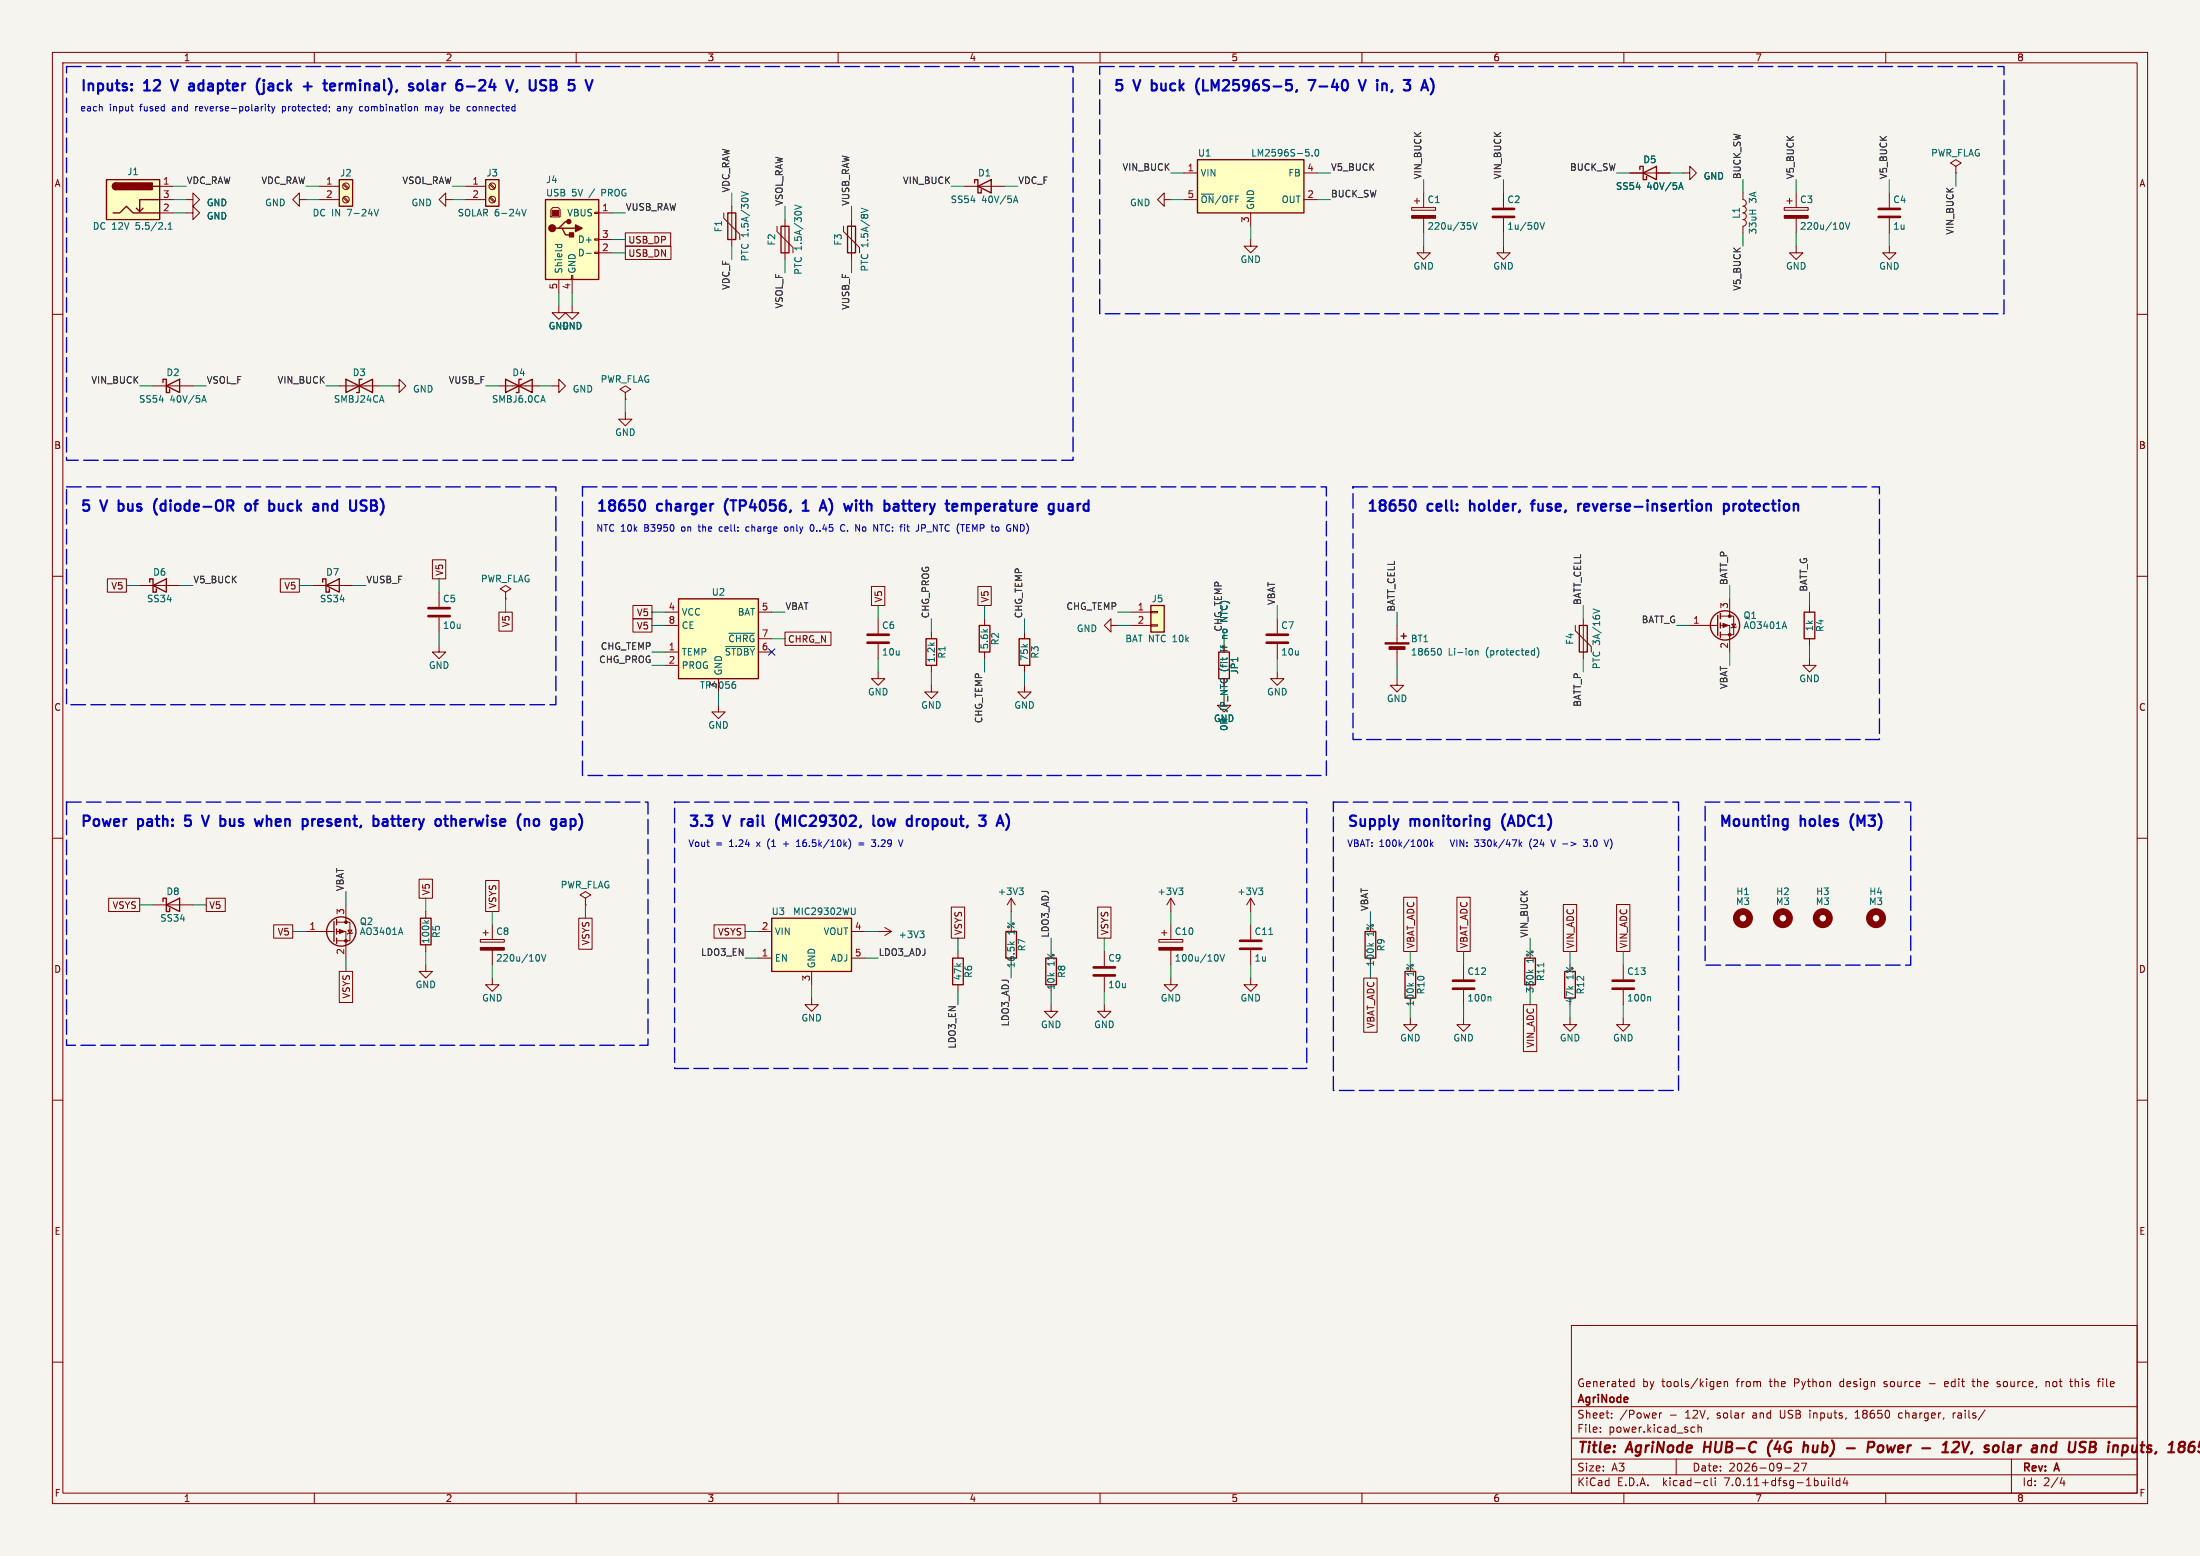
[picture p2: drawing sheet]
<svg xmlns="http://www.w3.org/2000/svg" width="420mm" height="297mm" viewBox="0 0 420 297" stroke-linecap="round" stroke-linejoin="round" font-family="sans-serif">
<path d="M0 0h420v297h-420z" fill="#f5f4ef" stroke="#f5f4ef" stroke-width=".19"/>
<g fill="none" stroke="#840000" stroke-width=".19">
<path d="M10 10h400v277h-400zM12 12h396v273h-396zM60 10v2M110 10v2M160 10v2M210 10v2M260 10v2M310 10v2M360 10v2M30.5 38.1h2.5M30.5 35.6h2.5M35.6 38.1h1.2v-1.3l1.3 1.3-1.3 1.3v-1.3"/>
<path d="M57.1 38.1v-1.3l-1.2 1.3 1.2 1.3v-1.3h1.3M61 38.1h3.8M61 35.6h3.8M65.5 37.8l.9 .8M65.5 35.2l.9 .9M65.7 37.6l.8 .8M65.7 35.1l.8 .8M85.1 38.1v-1.3l-1.3 1.3 1.3 1.3v-1.3h1.3M88.9 38.1h3.8M88.9 35.6h3.8M93.4 37.8l.9 .8M93.4 35.2l.9 .9"/>
<path d="M93.6 37.6l.9 .8M93.6 35.1l.9 .8M105.5 39.6h1.1l.3 .4v1.4h-1.7v-1.4zM139.7 39.4v7.6M184.1 35.6h7.7M222.2 38.1v-1.3l-1.2 1.3 1.2 1.3v-1.3h1.3M226.1 33h2.5M226.1 38.1h2.5M248.9 33h2.6M248.9 38.1h2.6M269.5 39.6h4.6v.5h-4.6zM270 38.4h1"/>
<path d="M270.5 37.8v1.1M271.8 36.8v2.8M287 36.8v2.8M311.1 33h7.7M321.3 33h1.3v-1.2l1.2 1.2-1.2 1.3v-1.3M332.7 36.8v1.3a.64 .64 0 0 1 .7 .6 .64 .64 0 0 1-.7 .7 .64 .64 0 0 1 .7 .6 .64 .64 0 0 1-.7 .6 .64 .64 0 0 1 .7 .7 .64 .64 0 0 1-.7 .6 .64 .64 0 0 1 .7 .6 .64 .64 0 0 1-.7 .7v1.3M340.6 39.6h4.6v.5h-4.6zM341.1 38.4h1M341.6 37.8v1.1M342.9 36.8v2.8M360.7 36.8v2.8M373.4 31.8l1-.7-1-.6-1 .6 1 .7v1.2"/>
<path d="M373.4 33h.1M10 60h2M30.5 40.6h2.5M35.6 40.6h1.2v-1.2l1.3 1.2-1.3 1.3v-1.3M106.7 58.4v1.3h1.2l-1.2 1.3-1.3-1.3h1.3M106.7 53.3v2.6M109.1 52.6h.2v.7h-.2zM109.2 58.4v1.3h1.3l-1.3 1.3-1.3-1.3h1.3M109.2 53.3v2.6M113.5 48.1h.8v.3h-.8zM113.5 45.6h.8v.2h-.8zM113.5 40.5h.8v.3h-.8z"/>
<path d="M114.3 40.6h2.5M114.3 48.3h2.5M114.3 45.7h2.5M119.4 47h8.7v2.5h-8.7zM119.4 44.4h8.6v2.6h-8.6zM138.2 40.6v1.1l3 3v1M148.3 43.2v1l3.1 3v1.1M149.9 41.9v7.6M161 43.2v1l3.1 3v1.1M162.6 41.9v7.6M238.8 45.7v1.3h1.2l-1.2 1.3-1.3-1.3h1.3M238.8 40.6v2.6"/>
<path d="M271.8 47v1.3h1.2l-1.2 1.2-1.3-1.2h1.3M271.8 41.7v2.8M287 47v1.3h1.3l-1.3 1.2-1.3-1.2h1.3M287 41.7v2.8M342.9 47v1.3h1.3l-1.3 1.2-1.3-1.2h1.3M342.9 41.7v2.8M360.7 47v1.3h1.2l-1.2 1.2-1.3-1.2h1.3M360.7 41.7v2.8M408 60h2M29.2 73.7h7.6M64.8 73.7h7.6M74.9 73.7h1.3v-1.3l1.3 1.3-1.3 1.2v-1.2"/>
<path d="M95.2 73.7h7.7M105.4 73.7h1.3v-1.3l1.2 1.3-1.2 1.2v-1.2M119.4 74.9l1-.6-1-.6-1 .6 1 .6v1.3M119.4 76.2h.1M119.4 78.7v1.3h1.2l-1.2 1.3-1.3-1.3h1.3M10 110h2M20.5 110.5h3.6v2.5h-3.6zM26.7 111.8h7.6M53.5 110.5h3.6v2.5h-3.6zM59.7 111.8h7.6M82.5 106.9h2.6v3.6h-2.6zM83.8 113v2.8"/>
<path d="M83.8 117.9v2.8M95.2 116.8h2.6v3.7h-2.6zM96.5 113l1-.6-1-.6-1 .6 1 .6v1.3M96.5 114.3h.1M120.8 115.6h3.7v2.5h-3.7zM120.8 118.1h3.7v2.6h-3.7zM127 119.4h2.5M127 116.8h2.5M144.8 116.8h2.5M166.4 111.9h2.5v3.7h-2.5zM167.6 118.1v2.8M186.7 111.9h2.5v3.7h-2.5z"/>
<path d="M188 118.1v1.3M212.1 119.4v-1.3l-1.3 1.3 1.3 1.3v-1.3h1.3M215.9 119.4h3.8M215.9 116.8h3.8M219.7 119.3h1.3v.2h-1.3zM219.7 116.7h1.3v.3h-1.3zM243.8 118.1v2.8M266.7 119.4v3.3M300.7 119.4v1l3.1 3v1.1M302.3 118.1v7.6M322.6 119.4h5.3M328.4 119.4h1.8v5.1"/>
<path d="M328.4 117.6h2.6v3.6h-2.6M330.2 114.3v3.3M330.6 119.1h.7l-.3 .7zM331.5 119.6l-1 .3M345.4 115.6v1.2M408 110h2M83.8 123.2v1.3h1.3l-1.3 1.2-1.3-1.2h1.3M127 124.5h2.5M127 127h2.5M137.2 134.6v1.3h1.2l-1.2 1.3-1.3-1.3h1.3M137.2 129.5v2.6M144.8 124.5h2.5"/>
<path d="M144.8 121.9h2.5M149.9 120.6h8.7v2.6h-8.7zM167.6 128.3v1.2h1.3l-1.3 1.3-1.2-1.3h1.2M167.6 122.9v2.8M177.8 130.8v1.3h1.3l-1.3 1.3-1.3-1.3h1.3M177.8 120.7v1.2M177.8 127v1.3M188 124.5v1.2M195.6 130.8v1.3h1.2l-1.2 1.3-1.3-1.3h1.3M195.6 120.7v1.2M195.6 127v1.3M233.7 133.4v1.2h1.2l-1.2 1.3-1.3-1.3h1.3"/>
<path d="M233.7 123.2v1.3M243.8 128.3v1.2h1.3l-1.3 1.3-1.2-1.3h1.2M243.8 122.9v2.8M266.7 129.5v1.3h1.3l-1.3 1.3-1.3-1.3h1.3M266.7 123.7v3.3M345.4 125.7v1.3h1.3l-1.3 1.3-1.2-1.3h1.2M345.4 121.9v1.3M10 160h2M408 160h2M20.7 171.4h6v2.6h-6zM29.2 172.7h7.6M39.4 171.4h3.6v2.6h-3.6z"/>
<path d="M52.2 176.5h3.7v2.6h-3.7zM58.4 177.8h5.4M64.3 177.8h1.7v5.1M64.3 176h2.5v3.6h-2.5M66 172.7v3.3M66.4 177.5h.8l-.4 .7zM67.3 178.1l-1 .2M80 167.8h2.6v3.7h-2.6zM81.3 174v1.3M91.7 179.3h4.6v.5h-4.6zM92.2 178.1h1M92.7 168.1h2.6v5.9h-2.6z"/>
<path d="M92.7 177.5v1.1M94 176.5v2.8M110.5 175.3h2.5v5.9h-2.5zM111.8 171.5l1-.7-1-.6-1.1 .6 1.1 .7v1.2M111.8 172.7h.1M136.3 176.5h5.9v2.6h-5.9zM144.8 177.8h2.5M162.6 177.8h2.5M167.6 177.8h2.6M168.9 177l1.3 .8M170.2 177.8l-1.3 .8M181.6 173.1h2.6v6h-2.6z"/>
<path d="M193 171.5l-.7 1.2M193 171.5v2.5M193 171.5l.8 1.2M209.5 173.1h2.6v6h-2.6zM221.2 179.3h4.6v.5h-4.6zM221.7 178.1h1.1M222.2 177.5v1.1M223.5 171.5l-.7 1.2M223.5 171.5v2.5M223.5 176.5v2.8M223.5 171.5l.8 1.2M238.8 171.5v2.5"/>
<path d="M238.8 176.5v2.8M238.8 171.5l-.8 1.2M238.8 171.5l.7 1.2M268 171.3h2.5v10.3h-2.5zM278.1 171.3h2.6v10.3h-2.6zM298.4 172.7h2.6v8.9h-2.6zM308.6 172.7h2.5v8.9h-2.5zM64.8 185.4h2.5v6h-2.5zM81.3 184.2v1.2h1.2l-1.2 1.3-1.3-1.3h1.3M81.3 180.3v1.3M94 186.7v1.3h1.2l-1.2 1.2-1.3-1.2h1.3M94 181.4v2.8"/>
<path d="M144.8 182.9h2.5M154.9 190.5v1.3h1.3l-1.3 1.2-1.2-1.2h1.2M154.9 185.4v2.6M162.6 182.9h2.5M182.9 181.6v1.3M182.9 188v1.2M200.7 191.8v1.2h1.2l-1.2 1.3-1.3-1.3h1.3M210.8 191.8v1.2h1.3l-1.3 1.3-1.3-1.3h1.3M210.8 181.6v2.8M210.8 186.4v2.8M223.5 186.7v1.3h1.3l-1.3 1.2-1.3-1.2h1.3M223.5 181.4v2.8"/>
<path d="M238.8 186.7v1.3h1.2l-1.2 1.2-1.3-1.2h1.3M238.8 181.4v2.8M260.3 186.7h2.6v10.3h-2.6zM269.2 194.3v1.3h1.3l-1.3 1.3-1.2-1.3h1.2M279.4 194.3v1.3h1.3l-1.3 1.3-1.3-1.3h1.3M279.4 184.2v2.7M279.4 189v2.8M290.8 191.8h2.6v8.9h-2.6zM299.7 194.3v1.3h1.3l-1.3 1.3-1.3-1.3h1.3M309.9 194.3v1.3h1.2l-1.2 1.3-1.3-1.3h1.3M309.9 184.2v2.7M309.9 189v2.8"/>
<path d="M10 210h2M408 210h2M10 260h2M300 253h108v32h-108zM408 260h2M300 278.5h108M300 274.5h108M300 268.5h108M305.5 273.2v.2M305.5 272.5v.1M307.7 270.5v.2M307.7 269.8v.1"/>
<path d="M311.4 264.6h.5M311.4 263.8h.5M311.9 263.2v1.5M316.8 269.7v1M317.2 269.7l-.3 .1-.1 .2M320 278.5v3M323.1 272.4l.4 .1M323.5 273.3l-.4 .1M324.2 272.5l.2-.1 .3 .1 .1 .9M324.2 271.9v1.5M327.9 264.6h.5M327.9 263.8l.4-.1 .2 .3-.7 .2"/>
<path d="M329.2 263.8l.2-.1 .3 .1 .1 .9M329.2 263.7v1M343.3 279.4v.5l-.9 .9h1M343.9 279.3h1l-.7 1.5M345.5 269.2v.1M345.5 269.7v1M354.2 270.7h.8M354.6 269.2l-.4 .4M359.7 264.6l.1 .1M359.7 263.8v.3M363 269.7h-.3l-.3 .3 .1 .5 .5 .2M368.3 264.1h1.1"/>
<path d="M371.7 263.7h-.3l-.2 .2 .1 .7 .4 .1M371.9 264l-.7 .2M372.9 269.7v1M373.3 269.7l-.3 .1-.1 .2M376.4 263.7h.6M376.7 263.2v1.3l.3 .2M381.3 264.1l.5 .2 .1 .2-.2 .2-.5-.1M381.3 263.8h.5M384 278.5v6.5M390.6 263.8l.2-.1 .4 .1v.9M390.6 263.7v1M395.1 263.7h.6"/>
<path d="M395.5 264.7h.2M396.2 263.2v1.5M396.2 263.8h.1M400.4 263.7h.5M400.9 263.2l-.2 .1M401.4 263.2v.1M401.4 263.7v1M60 285v2M110 285v2M160 285v2M210 285v2M260 285v2"/>
<path d="M300 281.5h108M310 285v2M325.6 282.6l.4 .1M326 283.5l-.4 .1M326.7 282.1v1.3l.2 .2M327.4 282.1v.1M327.4 282.6v1M340.7 280.2h1.2M349.1 282.1v.1M349.1 282.6v1M349.8 282.1v1.3l.2 .2M351.2 282.7l-.4-.1-.3 .3 .2 .6h.5"/>
<path d="M351.2 282.1v1.5M352.2 282l-.3 1.1h.9M352.6 282.6v1M360 285v2M393.7 282l-.4 1.1h.9M394 282.6v1"/>
<circle cx="66" cy="38.1" r=".63"/>
<circle cx="66" cy="35.6" r=".63"/>
<circle cx="94" cy="35.6" r=".63"/>
<circle cx="94" cy="38.1" r=".63"/>
</g>
<g fill="none" stroke="#840000" stroke-width=".4">
<path d="M325.5 275.2l-.3 2M338.3 274.9a2.36 2.36 0 0 0-.4 3.1M344.6 275.9l.5 .1 .1 .2-.2 1M352.6 276.4h1.5M357.7 276.1a.51 .51 0 0 0-.2-.9h-.8l-.2 2M358.6 276.1a.52 .52 0 0 1 .5-.2 .52 .52 0 0 1 .4 .4v.5a.55 .55 0 0 1-.5 .4 .55 .55 0 0 1-.6-.4zM370.8 277.2h1.1M370.9 275.8l.7-.6-.3 2M372.9 275.4l.3-.2h.5l.2 .2 .1 .4-.1 .3-1.3 1.1h1.2M374.6 275.2l.4 2 1-2M383.5 276h.8l-.1 1.2M384.3 276.3l-.7 .1a.4 .4 0 0 0-.3 .4 .4 .4 0 0 0 .2 .4l.7-.1"/>
<path d="M409.8 277.1h.8M410.6 275.9l-.5 .1-.2 .3 .3 .2 .4 .1"/>
</g>
<g fill="none" stroke="#840000" stroke-width=".25">
<path d="M20.3 34.3h10.2v7.6h-10.2zM22.1 34.9a.64 .64 0 0 0-.6 .7 .64 .64 0 0 0 .6 .6M27.3 39.8l-.6 .6M29.2 35.6h1.3M30.5 38.1h-3.8v2.3l-.7-.6M64.8 34.3h2.5v5.1h-2.5zM92.7 34.3h2.5v5.1h-2.5zM104.1 38.1h10.2v15.2h-10.2zM186.1 34.9v-.6h.6v2.5h.6v-.6M186.7 35.6l2.5-1.3v2.5zM228.6 30.5h20.3v10.1h-20.3zM313.1 32.4v-.6h.6v2.5h.6v-.6"/>
<path d="M313.7 33l2.5-1.2v2.5zM21.6 40.6h1.3l1.2-1.2 1.3 1.2h5.1M106.7 43.6h.6l.6 1.2h1.3M107.3 43.6h2.6M108.6 42.3h-.7l-1.2 1.3h-.7M138.9 40.6h1.6v5.1h-1.6zM149.1 43.2h1.5v5.1h-1.5zM161.8 43.2h1.5v5.1h-1.5zM31.1 73v-.6h.6v2.5h.7v-.6M31.7 73.7l2.6-1.3v2.5zM66 72.4v2.5l5.1-2.5v2.5zM69.1 72.4h-.5v2.5h-.5"/>
<path d="M96.5 72.4v2.5l5.1-2.5v2.5zM99.6 72.4h-.5v2.5h-.5M28.6 111.1v-.6h.6v2.5h.6v-.6M29.2 111.8l2.5-1.3v2.5zM61.6 111.1v-.6h.6v2.5h.7v-.6M62.2 111.8l2.6-1.3v2.5zM129.5 114.3h15.3v15.2h-15.3zM186.9 119.4h2.1v5.1h-2.1zM219.7 115.6h2.5v5.1h-2.5zM301.5 119.4h1.5v5.1h-1.5zM327.9 117.5v3.8M328.4 117.1v1"/>
<path d="M328.4 118.9v1M344.4 116.8h2.1v5.1h-2.1zM176.8 121.9h2v5.1h-2zM194.6 121.9h2v5.1h-2zM232.7 124.5h2v5h-2zM267.5 121.4h1M268 120.9v1M328.4 120.7v1M31.1 172.1v-.6h.6v2.5h.7v-.6M31.7 172.7l2.6-1.2v2.5zM63.8 175.9v3.8M64.3 175.5v1"/>
<path d="M64.3 177.3v1M64.3 179.1v1M80.3 175.3h2v5h-2zM147.3 175.3h15.3v10.1h-15.3zM192 177.8h2.1v5.1h-2.1zM260.6 177.8h2v5.1h-2zM181.9 182.9h2v5.1h-2zM199.6 182.9h2.1v5.1h-2.1zM268.2 185.4h2.1v5.1h-2.1zM291.1 182.9h2v5.1h-2zM298.7 185.4h2v5.1h-2z"/>
<circle cx="329.3" cy="119.4" r="2.79"/>
<circle cx="65.2" cy="177.8" r="2.79"/>
</g>
<g fill="#840000" stroke="#840000" stroke-width=".19">
<path d="M328.9 119l1 .4-1 .4z"/>
<path d="M264.4 122.7h4.6v.2h-4.6z"/>
<path d="M265.2 123.4h3v.6h-3z"/>
<path d="M64.8 177.4l1 .4-1 .4z"/>
<path d="M269.5 41.1h4.6v.6h-4.6z"/>
<path d="M91.7 180.8h4.6v.6h-4.6z"/>
<path d="M221.2 180.8h4.6v.6h-4.6z"/>
<path d="M105.4 40.1h1.3v1h-1.3z"/>
<path d="M340.6 41.1h4.6v.6h-4.6z"/>
<circle cx="330.2" cy="121.2" r=".25"/>
<circle cx="330.2" cy="117.6" r=".25"/>
<circle cx="66" cy="179.6" r=".25"/>
<circle cx="66" cy="176" r=".25"/>
</g>
<g fill="none" stroke="#006464" stroke-width=".19">
<path d="M71.4 39.9l.4 1.3 .5-1.3M99.6 39.9l.4 1.3 .5-1.3M141.5 36.6l1.3 .4-1.3 .4M151.7 39.1l1.3 .5-1.3 .4M164.4 39.7l1.3 .5-1.3 .4M193.5 38.7l.4-1.3 .4 1.3M193.6 38.3h.6M250.5 29.7v.1M251.2 28.6l.1-.1a.68 .68 0 0 1 .5 .7 .68 .68 0 0 1-.5 .6 .84 .84 0 0 1-.1-1.2zM320.5 36.1l.4-1.2 .4 1.2M320.6 35.8h.6M32.1 43.8h.7"/>
<path d="M32.1 42.9l.4-.4v1.3M106 46.7h1.3M106.5 46.7l-.1 .3M107.2 46.7l.1 .3M111.9 48.4h1M280.1 42.5h.7M280.6 43l.2 .2v.3l-.2 .3M281.2 42.5l.4 1.3 .4-1.3M294 42.5l.4 1.3 .4-1.3M351.6 42.5a.8 .8 0 0 1 0 1.3M352.3 42.5l.4 1.3 .4-1.3M38.5 76.8l.4-1.3 .5 1.3"/>
<path d="M38.6 76.4h.6M103.7 75.5l.4 1.3M234.3 117.9l-1.3 .7h1.3M304.1 116.2l1.3 .5-1.3 .4M340.7 118.7l.4 1.3M138.5 123.4h5.5M139.2 120.9h4.8M140.1 130.1h.2M140.2 130.6l.3 .2v.3l-.3 .3M274.6 123.8h.1a.68 .68 0 0 1 .5 .6 .68 .68 0 0 1-.5 .6h-.1M281.6 124.2v.8M281.6 124.3l.2-.1 .3 .1 .1 .7"/>
<path d="M292.6 124.2l.3 .1M292.9 125h-.3M292.9 123.8v1.2M293.4 123.6a1.46 1.46 0 0 1 0 1.9M76.5 177.1l.4 1.3M81 175.7l.5 .5M81.9 175.7l-.5 .4M163.3 173.3v1l-.2 .2-.3 .1M175.6 177.7h.8l-.4 .5M176.2 178.2l.2 .2v.3l-.2 .3M192.8 179.8l.5 .4M193.6 179.8l-.5 .3"/>
<path d="M194.6 169.5h.7l-.4 .5M195.1 170l.2 .2v.3l-.2 .3M225 169.5h.8l-.4 .5M225.6 170l.2 .2v.3l-.2 .3M240.3 169.5h.8l-.5 .5M240.8 170l.3 .2v.3l-.3 .3M242.2 178.4h.8M102.7 182.2a.79 .79 0 0 1 0 1.3M103.4 182.2l.4 1.3 .4-1.3M232.2 182.2a.79 .79 0 0 1 0 1.3M232.9 182.2l.4 1.3 .5-1.3M261.4 180.1l.4 .5"/>
<path d="M262.2 180.1l-.5 .3M269 187.7l.5 .5M269.8 187.7l-.5 .4M284.4 190.2l.2 .2v.7M291.8 185.1l.5 .5M292.7 185.1l-.5 .4M294.7 183.8v.7M314.9 190.2l.2 .2v.7"/>
</g>
<g fill="#ffffc2" stroke="#ffffc2" stroke-width=".19">
<path d="M228.6 30.5h20.3v10.1h-20.3z"/>
<path d="M219.7 115.6h2.5v5.1h-2.5z"/>
<path d="M20.3 34.3h10.2v7.6h-10.2z"/>
<path d="M147.3 175.3h15.3v10.1h-15.3z"/>
<path d="M64.8 34.3h2.5v5.1h-2.5z"/>
<path d="M104.1 38.1h10.2v15.2h-10.2z"/>
<path d="M92.7 34.3h2.5v5.1h-2.5z"/>
<path d="M129.5 114.3h15.3v15.2h-15.3z"/>
</g>
<g fill="none" stroke="#840000" stroke-width=".51">
<path d="M285 39.9h4.1M358.6 39.9h4.1M285 41.4h4.1M358.6 41.4h4.1M81.8 117.6h4.1M81.8 116.1h4.1M165.6 122.7h4.1M165.6 121.2h4.1M241.8 122.7h4.1M241.8 121.2h4.1M236.7 179.6h4.1M208.8 186.2h4.1"/>
<path d="M208.8 184.7h4.1M236.7 181.1h4.1M277.4 188.7h4M277.4 187.2h4M307.8 188.7h4.1M307.8 187.2h4.1"/>
</g>
<g fill="#840000" stroke="#840000" stroke-width=".25">
<path d="M21.7 35.1l.4-.2v1.3a.64 .64 0 0 1-.6-.4 .64 .64 0 0 1 .2-.7z"/>
<path d="M22.1 34.9h7v1.3h-7z"/>
<path d="M109.9 42.9l1.2 .7-1.2 .6z"/>
<path d="M108.7 44.5h.8v.7h-.8z"/>
<circle cx="105.4" cy="43.6" r=".63"/>
<circle cx="108.6" cy="42.3" r=".38"/>
</g>
<g fill="none" stroke="#840000" stroke-width="1.3">
<circle cx="332.7" cy="175.3" r="1.27"/>
<circle cx="340.4" cy="175.3" r="1.27"/>
<circle cx="348" cy="175.3" r="1.27"/>
<circle cx="358.1" cy="175.3" r="1.27"/>
</g>
<g fill="none" stroke="#0000c2" stroke-width=".4">
<path d="M32.6 15.3l.7 2M36.4 15.9h.3l.3 .3M37 17.2l-.6 .1M37 16.4l-.6 .1M49.6 15a2.29 2.29 0 0 0 0 3M50.4 15.3v.2M50.4 15.9v1.7l-.1 .2-.3 .1M58 16.5h1.5M63.7 15.9l.2 .1 .1 .4-1 .2M63.9 17.2l-.2 .1M64.8 15.9v1.4M65.2 15.9l-.4 .4"/>
<path d="M79.8 16.1a.54 .54 0 0 1 .5-.2 .54 .54 0 0 1 .4 .4v.6a.54 .54 0 0 1-.5 .4 .54 .54 0 0 1-.5-.4zM81.6 15.3v1.7l.3 .3M89.1 16.5h1.5M92.3 15.3h-.5l-.3 .2M92.6 16.1l-1.2 1.2h1.2M101.1 15.3v1.6l.4 .4 .6-.1 .2-.3v-1.6M219.9 15.3v2M219.9 17.2l.2 .1M220.1 15.9l-.2 .1M228.9 15a2.29 2.29 0 0 0 0 3M247.6 17.2l-.2 .3M249.8 15.3h1.3l-.8 2"/>
<path d="M259.4 15.3l.7 2 .6-2M265.8 17.2l-.1 .3M271.3 17.3l.7-2 .6 2M271.5 16.7h.9M22.6 95.5v2M22.6 97.4l.2 .1M22.8 96.2l-.2 .1M30 95.2a2.29 2.29 0 0 0 0 3.1M46.9 96.4a.54 .54 0 0 1 .6-.2 .54 .54 0 0 1 .4 .3v.6a.54 .54 0 0 1-.5 .4 .54 .54 0 0 1-.6-.4zM48.5 96.2h.7M53.2 96.2l.1 1.2h.7M62 96.2h.3l.3 .2v1.1"/>
<path d="M69.6 96.5l.2 .1a.48 .48 0 0 1 .2 .5 .48 .48 0 0 1-.4 .4M69.7 95.5l.3 .1M70.8 96.4h.7M71.5 95.5h-.7v2h.8M122.3 95.6a.47 .47 0 0 1 .7 .3 1.03 1.03 0 0 1-.5 1.6l-.2-.1M153.2 97.5h1.2M153.2 96.1l.6-.6v2M156.5 97.5l.6-2 .7 2M156.7 96.9h.9M158.3 95.2l.1 .1M158.4 98.2l-.1 .1M163.4 95.5v.2"/>
<path d="M163.4 96.2v1.3M163.4 95.5l.1 .1-.1 .1M170.9 96.2l.5 .1 .1 1.2M171.5 97.4l-.6 .1M171.5 96.6l-.6 .1M183.6 96.4a.5 .5 0 0 1 .9 0M183.6 96.2v1.3M184.5 96.4v1.1M184.8 96.2l-.3 .2M203 97.3l-.6 .2M203 96.2v1.3M203.9 96.3h.8l.1 1.2"/>
<path d="M204.8 96.6l-.7 .1a.39 .39 0 0 0-.3 .4 .39 .39 0 0 0 .3 .4l.7-.1M269.4 95.6a.47 .47 0 0 1 .7 .3 1.03 1.03 0 0 1-.5 1.6l-.2-.1M280.6 95.5v2M280.7 96.3l-.1 .1M292.2 96.2h.8M293 95.5l-.4 .1-.1 .2v1.7M301.9 96.2l-.4 .1M303.1 96.2h-.4l-.3 .2 .1 1 .6 .1M303.4 96.6l-1 .2M329.1 96.3l.6-.1 .3 .3v.6l-.1 .3h-.8M329.1 96.2v2M330.9 96.2v1.3"/>
<path d="M331.5 96.2l-.4 .1-.2 .2M35.3 157.5l.1 .1M35.4 155.7l-.1 .9 .1-.1M38.6 155.7l.6 2 .7-2M50.9 155.7v2M51.2 156.3l-.3 .2M60 156.3h.2M61.4 156.3h-.4l-.3 .3 .1 1 .6 .1M61.7 156.8l-1 .2M73.3 156.3l.6 .1 .1 1.3M74 157.6l-.7 .1M74 156.8l-.7 .1"/>
<path d="M74.6 156.3h.8M74.9 155.7v1.7l.1 .2 .4 .1M86.3 156.4h.6l.1 1.3M88.2 156.3l-.3 .3v.8l.3 .3M88.8 156.8l-.9 .2M102.7 156.4l.2 .3v.6l-.2 .3M110.6 155.4a2.29 2.29 0 0 1 0 3M141.6 156.3v1.4M141.7 156.5l-.1 .2M148.7 155.4a2.29 2.29 0 0 0 0 3M166.7 155.7v1.7l.3 .3M168.5 156.4a.54 .54 0 0 0-.8 .3v.6a.54 .54 0 0 0 .8 .3"/>
<path d="M175 156.3v1.4M175.6 156.3l-.4 .1-.2 .3M190.9 155.7l-.7 2"/>
</g>
<g fill="none" stroke="#0000c2" stroke-width=".19">
<path d="M50.7 19.9v.1M51.3 19.9v1.1l.3 .2M25 20.3h.4M25.2 21.1l.2 .1M50.7 20.3v.9M51.1 20.3h.5M51.9 20.3l.3 .9M52.2 21.2l-.3 .4M52.5 20.3l-.3 .9M53.9 20.3v1.3M53.9 21.1l.1 .1M54 20.3l-.1 .1"/>
<path d="M62.9 20.4v.1M62.9 21.1l-.1 .3M64.8 20.3l-.4 .1M64.9 20.7h-.3l-.2 .2v.2l.5 .1M68.7 21.1l.2 .1 .3-.1M69.2 20.4l-.3-.1-.2 .1M81.3 20.4l.3-.1 .2 .2M81.3 20.3v.9M81.8 20.5v.7M82 20.3l-.2 .2M86.4 20.3l.2 .3v.3l-.2 .3M90.3 20.4v.7"/>
<path d="M137.5 100.6l-.2 .2v.4l.2 .2M142.9 100.6h-.4l-.1 .2v.5l.5 .1M150.3 100.6h-.3l-.2 .2v.5l.2 .1 .3-.1M154.7 100.6l.3-.5a.68 .68 0 0 1 .4 .7 .68 .68 0 0 1-.4 .6l-.3-.5M161.2 100.3a.6 .6 0 0 0-.8 .4 .6 .6 0 0 0 .6 .7l.2-.1M168 100.1h.7M175.9 100.1h.5l.3 .3M176.7 100.6l-.3 .2h-.5M184.5 100.7h.5M185.1 100.1h-.6v1.3h.6M193.5 100.1l.7 1.3v-1.3M149.6 161.1h.9"/>
<path d="M152 161.6h.8M152 160.7l.4-.4v1.3M162 160.1a1.46 1.46 0 0 1 0 2M164 160.9h.9M164 161.3h.9M166.4 160.3h.8l-.5 .5 .3 .1 .2 .1M167.2 161.3l-.3 .3h-.3M171.5 160.3l.4 1.3 .5-1.3M272 160.4l.1-.1a.68 .68 0 0 1 .5 .6 .68 .68 0 0 1-.5 .7l-.1-.1M273.1 160.3v1.3M273.2 161.1l.4 .5M273.6 160.7l-.5 .5"/>
<path d="M276.8 160.3l.5 1.3M281.5 160.3h.8M281.5 161.5l.2 .1M290.1 161.1l.4 .5M290.5 160.7l-.5 .5M292.4 160.1a1.46 1.46 0 0 0 0 2M296.1 160.3l.4 1.3 .4-1.3M302.3 160.3h.8l-.4 .5 .3 .1v.6l-.2 .1-.5-.1M307.1 160.3l-.4 1.3M307.4 160.1l.2 .3M307.6 161.8l-.2 .3"/>
</g>
<path d="M12.7 12.7h192.1v75.1h-192.1v-75.1M209.9 12.7h172.7v47.2h-172.7v-47.2M12.7 92.9h93.4v41.6h-93.4v-41.6M111.2 92.9h142v55.1h-142v-55.1M258.3 92.9h100.5v48.3h-100.5v-48.3M12.7 153.1h111v46.4h-111v-46.4M128.8 153.1h120.7v50.8h-120.7v-50.8M254.5 153.1h65.9v55h-65.9v-55M325.5 153.1h39.3v31.1h-39.3v-31.1" fill="none" stroke="#0000c2" stroke-width=".25" stroke-dasharray="2.8 1"/>
<g fill="none" stroke="#009600" stroke-width=".19">
<path d="M33 38.1h2.6M33 35.6h2.6M58.4 38.1h2.6M58.4 35.6h2.6M86.4 38.1h2.5M86.4 35.6h2.5M139.7 36.8v2.6M149.9 39.4v2.5M162.6 39.4v2.5M181.6 35.6h2.5M191.8 35.6h2.5M223.5 33h2.6"/>
<path d="M223.5 38.1h2.6M251.5 33h2.5M251.5 38.1h2.5M271.8 34.3v2.5M287 34.3v2.5M308.6 33h2.5M318.8 33h2.5M332.7 34.3v2.5M342.9 34.3v2.5M360.7 34.3v2.5M373.4 33v2.6M33 40.6h2.6"/>
<path d="M106.7 55.9v2.5M109.2 55.9v2.5M116.8 40.6h2.6M116.8 48.3h2.6M116.8 45.7h2.6M139.7 47v2.5M149.9 49.5v2.6M162.6 49.5v2.6M238.8 43.2v2.5M271.8 44.5v2.5M287 44.5v2.5M332.7 44.5v2.5"/>
<path d="M342.9 44.5v2.5M360.7 44.5v2.5M26.7 73.7h2.5M36.8 73.7h2.6M62.2 73.7h2.6M72.4 73.7h2.5M92.7 73.7h2.5M102.9 73.7h2.5M119.4 76.2v2.5M24.1 111.8h2.6M34.3 111.8h2.5M57.1 111.8h2.6"/>
<path d="M67.3 111.8h2.5M83.8 110.5v2.5M96.5 114.3v2.5M124.5 116.8h2.5M124.5 119.4h2.5M147.3 116.8h2.6M167.6 115.6v2.5M177.8 118.1v2.6M188 115.6v2.5M195.6 118.1v2.6M213.4 116.8h2.5M213.4 119.4h2.5"/>
<path d="M243.8 115.6v2.5M266.7 116.8v2.6M302.3 115.6v2.5M320 119.4h2.6M330.2 111.8v2.5M345.4 113v2.6M83.8 120.7v2.5M124.5 124.5h2.5M124.5 127h2.5M137.2 132.1v2.5M147.3 121.9h2.6M167.6 125.7v2.6"/>
<path d="M177.8 128.3v2.5M188 125.7v2.6M195.6 128.3v2.5M233.7 120.7v2.5M243.8 125.7v2.6M266.7 127v2.5M302.3 125.7v2.6M330.2 124.5v2.5M345.4 123.2v2.5M26.7 172.7h2.5M36.8 172.7h2.6M55.9 177.8h2.5"/>
<path d="M66 170.2v2.5M81.3 171.5v2.5M94 174v2.5M111.8 172.7v2.6M142.2 177.8h2.6M165.1 177.8h2.5M182.9 179.1v2.5M193 174v2.5M200.7 179.1v2.5M210.8 179.1v2.5M223.5 174v2.5M238.8 174v2.5"/>
<path d="M261.6 174v2.5M292.1 179.1v2.5M66 182.9v2.5M81.3 181.6v2.6M94 184.2v2.5M142.2 182.9h2.6M154.9 188v2.5M165.1 182.9h2.5M182.9 189.2v2.6M193 184.2v2.5M200.7 189.2v2.6M210.8 189.2v2.6"/>
<path d="M223.5 184.2v2.5M238.8 184.2v2.5M261.6 184.2v2.5M269.2 181.6v2.6M269.2 191.8v2.5M279.4 181.6v2.6M279.4 191.8v2.5M292.1 189.2v2.6M299.7 181.6v2.6M299.7 191.8v2.5M309.9 181.6v2.6M309.9 191.8v2.5"/>
</g>
<path d="M146.7 123.9l1.2 1.2M147.9 123.9l-1.2 1.2" fill="none" stroke="#000084" stroke-width=".19"/>
<g font-size="2.8" fill="#0000c2">
<text x="15.2" y="17.5">Inputs:</text>
<text x="27.7" y="17.5">12</text>
<text x="33.8" y="17.5">V</text>
<text x="37.8" y="17.5">adapter</text>
<text x="51.5" y="17.5">(jack</text>
<text x="61.2" y="17.5">+</text>
<text x="66" y="17.5">terminal),</text>
<text x="83" y="17.5">solar</text>
<text x="92.9" y="17.5">6-24</text>
<text x="103.4" y="17.5">V,</text>
<text x="108.4" y="17.5">USB</text>
<text x="212.5" y="17.5">5</text>
<text x="216.7" y="17.5">V</text>
<text x="220.7" y="17.5">buck</text>
<text x="230" y="17.5">(LM2596S-5,</text>
<text x="252.4" y="17.5">7-40</text>
<text x="262.9" y="17.5">V</text>
<text x="267" y="17.5">in,</text>
<text x="273" y="17.5">3</text>
<text x="15.2" y="97.8">5</text>
<text x="19.5" y="97.8">V</text>
<text x="23.5" y="97.8">bus</text>
<text x="31.1" y="97.8">(diode-OR</text>
<text x="49.4" y="97.8">of</text>
<text x="54.7" y="97.8">buck</text>
<text x="63.9" y="97.8">and</text>
<text x="71.7" y="97.8">USB)</text>
<text x="113.7" y="97.8">18650</text>
<text x="125.6" y="97.8">charger</text>
<text x="139.2" y="97.8">(TP4056,</text>
<text x="159.2" y="97.8">A)</text>
<text x="164.6" y="97.8">with</text>
<text x="172.9" y="97.8">battery</text>
<text x="185.6" y="97.8">temperature</text>
<text x="205.9" y="97.8">guard</text>
<text x="260.8" y="97.8">18650</text>
<text x="272.7" y="97.8">cell:</text>
<text x="281.5" y="97.8">holder,</text>
<text x="294.2" y="97.8">fuse,</text>
<text x="303.7" y="97.8">reverse-insertion</text>
<text x="332.4" y="97.8">protection</text>
<text x="15.2" y="157.9">Power</text>
<text x="26.4" y="157.9">path:</text>
<text x="36.3" y="157.9">5</text>
<text x="40.5" y="157.9">V</text>
<text x="44.5" y="157.9">bus</text>
<text x="52.1" y="157.9">when</text>
<text x="61.8" y="157.9">present,</text>
<text x="76.2" y="157.9">battery</text>
<text x="88.9" y="157.9">otherwise</text>
<text x="105.3" y="157.9">(no</text>
<text x="131.3" y="157.9">3.3</text>
<text x="138.4" y="157.9">V</text>
<text x="142.4" y="157.9">rail</text>
<text x="149.8" y="157.9">(MIC29302,</text>
<text x="169.2" y="157.9">low</text>
<text x="176.5" y="157.9">dropout,</text>
<text x="191.2" y="157.9">3</text>
<text x="257.1" y="157.9">Supply</text>
<text x="269.3" y="157.9">monitoring</text>
<text x="287.6" y="157.9">(ADC1)</text>
<text x="328.1" y="157.9">Mounting</text>
<text x="343.8" y="157.9">holes</text>
<text x="354.1" y="157.9">(M3)</text>
</g>
<g font-size="2.8" fill="#840000">
<text x="301" y="277.9">Title:</text>
<text x="310.6" y="277.9">AgriNode</text>
<text x="326.1" y="277.9">HUB-C</text>
<text x="339.1" y="277.9">(4G</text>
<text x="346.7" y="277.9">hub)</text>
<text x="355.7" y="277.9">-</text>
<text x="360.6" y="277.9">Power</text>
<text x="376.5" y="277.9">12V,</text>
<text x="385.3" y="277.9">solar</text>
<text x="395.2" y="277.9">and</text>
<text x="402.9" y="277.9">USB</text>
<text x="411.3" y="277.9">inputs,</text>
</g>
<g font-size="2.1" fill="#840000">
<text x="301" y="268.2">AgriNode</text>
<text x="301" y="265">Generated</text>
<text x="313.5" y="265">by</text>
<text x="317.3" y="265">tools/kigen</text>
<text x="331.7" y="265">from</text>
<text x="338.1" y="265">the</text>
<text x="342.9" y="265">Python</text>
<text x="351.8" y="265">design</text>
<text x="360.4" y="265">source</text>
<text x="372.3" y="265">edit</text>
<text x="377.8" y="265">the</text>
<text x="382.6" y="265">source,</text>
<text x="392" y="265">not</text>
<text x="396.9" y="265">this</text>
<text x="402.3" y="265">file</text>
<text x="301" y="273.7">File:</text>
<text x="301" y="271">Sheet:</text>
<text x="307.1" y="273.7">power.kicad_sch</text>
<text x="309.2" y="271">/Power</text>
<text x="318.7" y="271">-</text>
<text x="321.9" y="271">12V,</text>
<text x="328" y="271">solar</text>
<text x="335" y="271">and</text>
<text x="340.4" y="271">USB</text>
<text x="346.2" y="271">inputs,</text>
<text x="355" y="271">18650</text>
<text x="363.5" y="271">charger,</text>
<text x="374" y="271">rails/</text>
<text x="301" y="281.1">Size:</text>
<text x="307.6" y="281.1">A3</text>
<text x="323" y="281.1">Date:</text>
<text x="330" y="281.1">2026-09-27</text>
<text x="386" y="281.3">Rev:</text>
<text x="392.4" y="281.3">A</text>
<text x="301" y="283.9">KiCad</text>
<text x="308.7" y="283.9">E.D.A.</text>
<text x="317.6" y="283.9">kicad-cli</text>
<text x="329.5" y="283.9">7.0.11+dfsg-1build4</text>
<text x="386" y="283.9">Id:</text>
<text x="390.1" y="283.9">2/4</text>
</g>
<g font-size="1.8" fill="#840000">
<text x="35" y="11.9">1</text>
<text x="85" y="11.9">2</text>
<text x="135" y="11.9">3</text>
<text x="185" y="11.9">4</text>
<text x="235" y="11.9">5</text>
<text x="285" y="11.9">6</text>
<text x="335" y="11.9">7</text>
<text x="385" y="11.9">8</text>
<text x="10.3" y="35.9">A</text>
<text x="408.3" y="35.9">A</text>
<text x="119.9" y="46.7">USB_DP</text>
<text x="119.9" y="49.2">USB_DN</text>
<text x="10.3" y="85.9">B</text>
<text x="408.2" y="85.9">B</text>
<text x="21.2" y="112.7">V5</text>
<text x="54.2" y="112.7">V5</text>
<text x="84.8" y="110" transform="rotate(-90 84.8 110)">V5</text>
<text x="97.5" y="119.8" transform="rotate(-90 97.5 119.8)">V5</text>
<text x="121.5" y="117.8">V5</text>
<text x="168.6" y="115.1" transform="rotate(-90 168.6 115.1)">V5</text>
<text x="188.9" y="115.1" transform="rotate(-90 188.9 115.1)">V5</text>
<text x="121.5" y="120.3">V5</text>
<text x="150.3" y="122.9">CHRG_N</text>
<text x="10.3" y="135.9">C</text>
<text x="234.5" y="136" transform="rotate(-90 234.5 136)">JP_NTC</text>
<text x="408.2" y="135.9">C</text>
<text x="21.4" y="173.7">VSYS</text>
<text x="39.8" y="173.7">V5</text>
<text x="82.2" y="171" transform="rotate(-90 82.2 171)">V5</text>
<text x="94.9" y="173.5" transform="rotate(-90 94.9 173.5)">VSYS</text>
<text x="52.9" y="178.8">V5</text>
<text x="137" y="178.8">VSYS</text>
<text x="183.8" y="178.6" transform="rotate(-90 183.8 178.6)">VSYS</text>
<text x="211.8" y="178.6" transform="rotate(-90 211.8 178.6)">VSYS</text>
<text x="10.3" y="185.9">D</text>
<text x="112.7" y="180.5" transform="rotate(-90 112.7 180.5)">VSYS</text>
<text x="270.2" y="181.1" transform="rotate(-90 270.2 181.1)">VBAT_ADC</text>
<text x="280.4" y="181.1" transform="rotate(-90 280.4 181.1)">VBAT_ADC</text>
<text x="300.7" y="181.1" transform="rotate(-90 300.7 181.1)">VIN_ADC</text>
<text x="310.8" y="181.1" transform="rotate(-90 310.8 181.1)">VIN_ADC</text>
<text x="408.2" y="185.9">D</text>
<text x="67" y="190.7" transform="rotate(-90 67 190.7)">VSYS</text>
<text x="262.6" y="196.4" transform="rotate(-90 262.6 196.4)">VBAT_ADC</text>
<text x="293.1" y="200.1" transform="rotate(-90 293.1 200.1)">VIN_ADC</text>
<text x="10.3" y="235.9">E</text>
<text x="408.3" y="235.9">E</text>
<text x="10.3" y="285.9">F</text>
<text x="35" y="286.9">1</text>
<text x="85" y="286.9">2</text>
<text x="135" y="286.9">3</text>
<text x="185" y="286.9">4</text>
<text x="235" y="286.9">5</text>
<text x="285" y="286.9">6</text>
<text x="335" y="286.9">7</text>
<text x="385" y="286.9">8</text>
<text x="408.3" y="285.9">F</text>
</g>
<g font-size="1.8" fill="#0000c2">
<text x="15.2" y="21.3">each</text>
<text x="20.9" y="21.3">input</text>
<text x="26.8" y="21.3">fused</text>
<text x="33.1" y="21.3">and</text>
<text x="37.8" y="21.3">reverse-polarity</text>
<text x="54.5" y="21.3">protected;</text>
<text x="65.3" y="21.3">any</text>
<text x="69.7" y="21.3">combination</text>
<text x="82.5" y="21.3">may</text>
<text x="87.5" y="21.3">be</text>
<text x="90.9" y="21.3">connected</text>
<text x="113.7" y="101.6">NTC 10k</text>
<text x="123.1" y="101.6">B3950</text>
<text x="130.4" y="101.6">on</text>
<text x="133.8" y="101.6">the</text>
<text x="138" y="101.6">cell:</text>
<text x="143.3" y="101.6">charge</text>
<text x="150.8" y="101.6">only</text>
<text x="155.9" y="101.6">0..45</text>
<text x="162" y="101.6">C.</text>
<text x="165" y="101.6">No</text>
<text x="168.6" y="101.6">NTC: fit</text>
<text x="177.2" y="101.6">JP_NTC</text>
<text x="185.2" y="101.6">(TEMP</text>
<text x="192" y="101.6">to</text>
<text x="195.1" y="101.6">GND)</text>
<text x="131.3" y="161.7">Vout</text>
<text x="136.6" y="161.7">=</text>
<text x="139.3" y="161.7">1.24</text>
<text x="144.8" y="161.7">x</text>
<text x="146.9" y="161.7">(1</text>
<text x="150.2" y="161.7">+</text>
<text x="152.9" y="161.7">16.5k/10k)</text>
<text x="165" y="161.7">=</text>
<text x="167.7" y="161.7">3.29</text>
<text x="257.1" y="161.7">VBAT: 100k/100k</text>
<text x="277.4" y="161.7">VIN:</text>
<text x="282.2" y="161.7">330k/47k</text>
<text x="292.8" y="161.7">(24</text>
<text x="297.3" y="161.7">V -&gt;</text>
<text x="303.9" y="161.7">3.0</text>
<text x="308" y="161.7">V)</text>
</g>
<g font-size="1.8" fill="#006464">
<text x="24.2" y="33.6">J1</text>
<text x="64.8" y="33.9">J2</text>
<text x="92.8" y="33.9">J3</text>
<text x="104.1" y="35.2">J4</text>
<text x="186.6" y="33.9">D1</text>
<text x="228.6" y="30.1">U1</text>
<text x="229.1" y="33.9">VIN</text>
<text x="238.8" y="30.1">LM2596S-5.0</text>
<text x="245.9" y="33.9">FB</text>
<text x="313.6" y="31.3">D5</text>
<text x="325.1" y="34.5">GND</text>
<text x="368.6" y="30.1">PWR_FLAG</text>
<text x="39.4" y="39.6">GND</text>
<text x="50.5" y="39.6">GND</text>
<text x="59.6" y="41.5">DC IN</text>
<text x="66.4" y="41.5">7-24V</text>
<text x="78.5" y="39.6">GND</text>
<text x="87.3" y="41.5">SOLAR 6-24V</text>
<text x="104.1" y="37.7">USB</text>
<text x="108.2" y="41.5">VBUS</text>
<text x="109.1" y="37.7">5V</text>
<text x="112.6" y="37.7">/</text>
<text x="115.1" y="37.7">PROG</text>
<text x="181.4" y="39">SS54</text>
<text x="187.4" y="39">40V/5A</text>
<text x="215.6" y="39.6">GND</text>
<text x="229.1" y="39">~{ON}/OFF</text>
<text x="239.6" y="40.1" transform="rotate(-90 239.6 40.1)">GND</text>
<text x="244.6" y="39">OUT</text>
<text x="272.4" y="39">C1</text>
<text x="287.7" y="39">C2</text>
<text x="308.4" y="36.4">SS54</text>
<text x="314.4" y="36.4">40V/5A</text>
<text x="332.3" y="41.9" transform="rotate(-90 332.3 41.9)">L1</text>
<text x="335.5" y="38.8" transform="rotate(-90 335.5 38.8)">3A</text>
<text x="343.5" y="39">C3</text>
<text x="361.3" y="39">C4</text>
<text x="17.6" y="44">DC 12V</text>
<text x="26" y="44">5.5/2.1</text>
<text x="39.4" y="42.1">GND</text>
<text x="110.2" y="46.6">D+</text>
<text x="138" y="44.4" transform="rotate(-90 138 44.4)">F1</text>
<text x="148.2" y="47" transform="rotate(-90 148.2 47)">F2</text>
<text x="160.9" y="47" transform="rotate(-90 160.9 47)">F3</text>
<text x="272.4" y="44">220u/35V</text>
<text x="287.7" y="44">1u/50V</text>
<text x="335.5" y="44.8" transform="rotate(-90 335.5 44.8)">33uH</text>
<text x="343.5" y="44">220u/10V</text>
<text x="361.3" y="44">1u</text>
<text x="107.5" y="52.3" transform="rotate(-90 107.5 52.3)">Shield</text>
<text x="110.1" y="52.3" transform="rotate(-90 110.1 52.3)">GND</text>
<text x="110.2" y="49.1">D-</text>
<text x="143.1" y="50" transform="rotate(-90 143.1 50)">PTC 1.5A/30V</text>
<text x="153.3" y="52.5" transform="rotate(-90 153.3 52.5)">PTC 1.5A/30V</text>
<text x="166" y="51.9" transform="rotate(-90 166 51.9)">PTC 1.5A/8V</text>
<text x="236.7" y="50.4">GND</text>
<text x="269.7" y="51.7">GND</text>
<text x="285" y="51.7">GND</text>
<text x="340.9" y="51.7">GND</text>
<text x="358.6" y="51.7">GND</text>
<text x="104.6" y="63.1">GND</text>
<text x="107.2" y="63.1">GND</text>
<text x="31.7" y="72">D2</text>
<text x="67.2" y="72">D3</text>
<text x="97.7" y="72">D4</text>
<text x="26.4" y="77.1">SS54</text>
<text x="32.5" y="77.1">40V/5A</text>
<text x="63.6" y="77.1">SMBJ24CA</text>
<text x="78.7" y="75.1">GND</text>
<text x="93.8" y="77.1">SMBJ6.0CA</text>
<text x="109.2" y="75.1">GND</text>
<text x="114.6" y="73.3">PWR_FLAG</text>
<text x="117.3" y="83.4">GND</text>
<text x="29.1" y="110.1">D6</text>
<text x="62.2" y="110.1">D7</text>
<text x="91.7" y="111.4">PWR_FLAG</text>
<text x="135.8" y="113.9">U2</text>
<text x="28" y="115.2">SS34</text>
<text x="61" y="115.2">SS34</text>
<text x="84.5" y="115.2">C5</text>
<text x="130" y="117.7">VCC</text>
<text x="140.7" y="117.7">BAT</text>
<text x="219.8" y="115.2">J5</text>
<text x="234.5" y="118" transform="rotate(-90 234.5 118)">NTC)</text>
<text x="332.8" y="118.3">Q1</text>
<text x="84.5" y="120.2">10u</text>
<text x="130" y="125.3">TEMP</text>
<text x="130" y="120.2">CE</text>
<text x="138.3" y="125.3">~{STDBY}</text>
<text x="138.9" y="122.8">~{CHRG}</text>
<text x="168.3" y="120.2">C6</text>
<text x="168.3" y="125.3">10u</text>
<text x="180.7" y="125.8" transform="rotate(-90 180.7 125.8)">R1</text>
<text x="188.8" y="124" transform="rotate(-90 188.8 124)">5.6k</text>
<text x="190.9" y="123.3" transform="rotate(-90 190.9 123.3)">R2</text>
<text x="198.5" y="125.8" transform="rotate(-90 198.5 125.8)">R3</text>
<text x="205.5" y="120.8">GND</text>
<text x="214.7" y="122.8">BAT NTC 10k</text>
<text x="234.5" y="124" transform="rotate(-90 234.5 124)">if</text>
<text x="234.5" y="121.5" transform="rotate(-90 234.5 121.5)">no</text>
<text x="244.5" y="120.2">C7</text>
<text x="244.5" y="125.3">10u</text>
<text x="269.3" y="122.8">BT1</text>
<text x="269.3" y="125.3">18650</text>
<text x="276.5" y="125.3">Li-ion</text>
<text x="283.7" y="125.3">(protected)</text>
<text x="300.6" y="123.2" transform="rotate(-90 300.6 123.2)">F4</text>
<text x="332.8" y="120.2">AO3401A</text>
<text x="346.3" y="120.6" transform="rotate(-90 346.3 120.6)">1k</text>
<text x="348.3" y="120.7" transform="rotate(-90 348.3 120.7)">R4</text>
<text x="81.8" y="127.9">GND</text>
<text x="130" y="127.9">PROG</text>
<text x="133.5" y="131.7">TP4056</text>
<text x="136.9" y="131.5" transform="rotate(-90 136.9 131.5)">3</text>
<text x="138" y="129" transform="rotate(-90 138 129)">GND</text>
<text x="178.7" y="126.6" transform="rotate(-90 178.7 126.6)">1.2k</text>
<text x="196.4" y="126.3" transform="rotate(-90 196.4 126.3)">75k</text>
<text x="234.5" y="128" transform="rotate(-90 234.5 128)">(fit</text>
<text x="236.6" y="128.8" transform="rotate(-90 236.6 128.8)">JP1</text>
<text x="305.7" y="127.8" transform="rotate(-90 305.7 127.8)">PTC 3A/16V</text>
<text x="343.4" y="130.4">GND</text>
<text x="165.6" y="132.9">GND</text>
<text x="175.8" y="135.5">GND</text>
<text x="193.5" y="135.5">GND</text>
<text x="241.8" y="132.9">GND</text>
<text x="264.7" y="134.2">GND</text>
<text x="135.1" y="139.3">GND</text>
<text x="231.6" y="138">GND</text>
<text x="234.5" y="139.6" transform="rotate(-90 234.5 139.6)">0R</text>
<text x="31.7" y="171">D8</text>
<text x="106.9" y="169.8">PWR_FLAG</text>
<text x="190.4" y="171">+3V3</text>
<text x="220.9" y="171">+3V3</text>
<text x="236.1" y="171">+3V3</text>
<text x="331.3" y="172.9">M3</text>
<text x="331.4" y="171">H1</text>
<text x="338.9" y="172.9">M3</text>
<text x="339" y="171">H2</text>
<text x="346.5" y="172.9">M3</text>
<text x="346.6" y="171">H3</text>
<text x="356.7" y="172.9">M3</text>
<text x="356.8" y="171">H4</text>
<text x="30.5" y="176.1">SS34</text>
<text x="68.6" y="178.7">AO3401A</text>
<text x="68.6" y="176.8">Q2</text>
<text x="84.2" y="179.1" transform="rotate(-90 84.2 179.1)">R5</text>
<text x="94.6" y="178.7">C8</text>
<text x="147.2" y="174.9">U3</text>
<text x="147.8" y="178.7">VIN</text>
<text x="151.3" y="174.9">MIC29302WU</text>
<text x="157.1" y="178.7">VOUT</text>
<text x="171.5" y="179.3">+3V3</text>
<text x="193.9" y="178.5" transform="rotate(-90 193.9 178.5)">1%</text>
<text x="224.2" y="178.7">C10</text>
<text x="239.4" y="178.7">C11</text>
<text x="262.5" y="178.8" transform="rotate(-90 262.5 178.8)">1%</text>
<text x="82.1" y="180.2" transform="rotate(-90 82.1 180.2)">100k</text>
<text x="94.6" y="183.7">220u/10V</text>
<text x="147.8" y="183.7">EN</text>
<text x="155.8" y="184.9" transform="rotate(-90 155.8 184.9)">GND</text>
<text x="158.5" y="183.7">ADJ</text>
<text x="193.9" y="184.9" transform="rotate(-90 193.9 184.9)">16.5k</text>
<text x="195.9" y="181.7" transform="rotate(-90 195.9 181.7)">R7</text>
<text x="201.5" y="184.4" transform="rotate(-90 201.5 184.4)">1%</text>
<text x="211.5" y="183.7">C9</text>
<text x="224.2" y="183.7">100u/10V</text>
<text x="239.4" y="183.7">1u</text>
<text x="262.5" y="184.6" transform="rotate(-90 262.5 184.6)">100k</text>
<text x="264.5" y="181.7" transform="rotate(-90 264.5 181.7)">R9</text>
<text x="293" y="183.8" transform="rotate(-90 293 183.8)">1%</text>
<text x="79.2" y="188.8">GND</text>
<text x="91.9" y="191.4">GND</text>
<text x="183.7" y="187.2" transform="rotate(-90 183.7 187.2)">47k</text>
<text x="185.8" y="186.8" transform="rotate(-90 185.8 186.8)">R6</text>
<text x="201.5" y="189.1" transform="rotate(-90 201.5 189.1)">10k</text>
<text x="203.6" y="186.8" transform="rotate(-90 203.6 186.8)">R8</text>
<text x="211.5" y="188.8">10u</text>
<text x="221.5" y="191.4">GND</text>
<text x="236.7" y="191.4">GND</text>
<text x="270.1" y="186.4" transform="rotate(-90 270.1 186.4)">1%</text>
<text x="272.1" y="189.9" transform="rotate(-90 272.1 189.9)">R10</text>
<text x="280" y="186.3">C12</text>
<text x="280" y="191.4">100n</text>
<text x="293" y="189.7" transform="rotate(-90 293 189.7)">330k</text>
<text x="295" y="187.4" transform="rotate(-90 295 187.4)">R11</text>
<text x="300.6" y="191.6" transform="rotate(-90 300.6 191.6)">47k</text>
<text x="300.6" y="187" transform="rotate(-90 300.6 187)">1%</text>
<text x="302.6" y="189.9" transform="rotate(-90 302.6 189.9)">R12</text>
<text x="310.5" y="186.3">C13</text>
<text x="310.5" y="191.4">100n</text>
<text x="152.9" y="195.2">GND</text>
<text x="198.6" y="196.4">GND</text>
<text x="208.8" y="196.4">GND</text>
<text x="270.1" y="192.2" transform="rotate(-90 270.1 192.2)">100k</text>
<text x="267.2" y="199">GND</text>
<text x="277.4" y="199">GND</text>
<text x="297.7" y="199">GND</text>
<text x="307.8" y="199">GND</text>
</g>
<g font-size="1.8" fill="#a90000">
<text x="31" y="35.3">1</text>
<text x="62.2" y="35.3">1</text>
<text x="90.1" y="35.3">1</text>
<text x="226.6" y="32.8">1</text>
<text x="249.5" y="32.8">4</text>
<text x="31" y="40.4">2</text>
<text x="31" y="37.8">3</text>
<text x="62.2" y="37.8">2</text>
<text x="90.1" y="37.8">2</text>
<text x="114.9" y="40.4">1</text>
<text x="226.6" y="37.8">5</text>
<text x="249.5" y="37.8">2</text>
<text x="114.9" y="45.5">3</text>
<text x="238.5" y="42.6" transform="rotate(-90 238.5 42.6)">3</text>
<text x="114.9" y="48">2</text>
<text x="106.4" y="55.3" transform="rotate(-90 106.4 55.3)">5</text>
<text x="109" y="55.3" transform="rotate(-90 109 55.3)">4</text>
<text x="127.6" y="116.6">4</text>
<text x="127.6" y="119.1">8</text>
<text x="145.3" y="116.6">5</text>
<text x="217.1" y="116.6">1</text>
<text x="217.1" y="119.1">2</text>
<text x="323.1" y="119.1">1</text>
<text x="329.9" y="116.3" transform="rotate(-90 329.9 116.3)">3</text>
<text x="127.6" y="124.2">1</text>
<text x="145.3" y="124.2">6</text>
<text x="145.3" y="121.7">7</text>
<text x="329.9" y="123.9" transform="rotate(-90 329.9 123.9)">2</text>
<text x="127.6" y="126.7">2</text>
<text x="59" y="177.5">1</text>
<text x="65.8" y="174.7" transform="rotate(-90 65.8 174.7)">3</text>
<text x="145.3" y="177.5">2</text>
<text x="163.1" y="177.5">4</text>
<text x="65.8" y="182.3" transform="rotate(-90 65.8 182.3)">2</text>
<text x="145.3" y="182.6">1</text>
<text x="163.1" y="182.6">5</text>
<text x="154.7" y="187.4" transform="rotate(-90 154.7 187.4)">3</text>
</g>
<g font-size="1.8" fill="#0f0f0f">
<text x="35.6" y="35.2">VDC_RAW</text>
<text x="49.8" y="35.2">VDC_RAW</text>
<text x="76.7" y="35.2">VSOL_RAW</text>
<text x="172.3" y="35.2">VIN_BUCK</text>
<text x="194.3" y="35.2">VDC_F</text>
<text x="214.2" y="32.7">VIN_BUCK</text>
<text x="254" y="32.7">V5_BUCK</text>
<text x="271.4" y="34.3" transform="rotate(-90 271.4 34.3)">VIN_BUCK</text>
<text x="286.7" y="34.3" transform="rotate(-90 286.7 34.3)">VIN_BUCK</text>
<text x="299.6" y="32.7">BUCK_SW</text>
<text x="332.4" y="34.3" transform="rotate(-90 332.4 34.3)">BUCK_SW</text>
<text x="342.5" y="34.3" transform="rotate(-90 342.5 34.3)">V5_BUCK</text>
<text x="360.3" y="34.3" transform="rotate(-90 360.3 34.3)">V5_BUCK</text>
<text x="119.4" y="40.3">VUSB_RAW</text>
<text x="139.4" y="36.8" transform="rotate(-90 139.4 36.8)">VDC_RAW</text>
<text x="149.5" y="39.4" transform="rotate(-90 149.5 39.4)">VSOL_RAW</text>
<text x="162.2" y="39.4" transform="rotate(-90 162.2 39.4)">VUSB_RAW</text>
<text x="254" y="37.7">BUCK_SW</text>
<text x="373" y="44.9" transform="rotate(-90 373 44.9)">VIN_BUCK</text>
<text x="139.4" y="55.4" transform="rotate(-90 139.4 55.4)">VDC_F</text>
<text x="149.5" y="59" transform="rotate(-90 149.5 59)">VSOL_F</text>
<text x="162.2" y="59.2" transform="rotate(-90 162.2 59.2)">VUSB_F</text>
<text x="332.4" y="55.6" transform="rotate(-90 332.4 55.6)">V5_BUCK</text>
<text x="17.3" y="73.3">VIN_BUCK</text>
<text x="39.4" y="73.3">VSOL_F</text>
<text x="52.9" y="73.3">VIN_BUCK</text>
<text x="85.6" y="73.3">VUSB_F</text>
<text x="36.8" y="111.4">V5_BUCK</text>
<text x="69.8" y="111.4">VUSB_F</text>
<text x="329.8" y="111.8" transform="rotate(-90 329.8 111.8)">BATT_P</text>
<text x="345.1" y="113" transform="rotate(-90 345.1 113)">BATT_G</text>
<text x="149.9" y="116.5">VBAT</text>
<text x="177.5" y="118.1" transform="rotate(-90 177.5 118.1)">CHG_PROG</text>
<text x="195.2" y="118.1" transform="rotate(-90 195.2 118.1)">CHG_TEMP</text>
<text x="203.5" y="116.5">CHG_TEMP</text>
<text x="243.5" y="115.6" transform="rotate(-90 243.5 115.6)">VBAT</text>
<text x="266.3" y="116.8" transform="rotate(-90 266.3 116.8)">BATT_CELL</text>
<text x="301.9" y="115.6" transform="rotate(-90 301.9 115.6)">BATT_CELL</text>
<text x="313.3" y="119">BATT_G</text>
<text x="114.6" y="124.1">CHG_TEMP</text>
<text x="233.3" y="120.7" transform="rotate(-90 233.3 120.7)">CHG_TEMP</text>
<text x="114.3" y="126.7">CHG_PROG</text>
<text x="329.8" y="131.6" transform="rotate(-90 329.8 131.6)">VBAT</text>
<text x="301.9" y="135" transform="rotate(-90 301.9 135)">BATT_P</text>
<text x="187.6" y="138.1" transform="rotate(-90 187.6 138.1)">CHG_TEMP</text>
<text x="65.7" y="170.2" transform="rotate(-90 65.7 170.2)">VBAT</text>
<text x="261.3" y="174" transform="rotate(-90 261.3 174)">VBAT</text>
<text x="200.3" y="179.1" transform="rotate(-90 200.3 179.1)">LDO3_ADJ</text>
<text x="291.7" y="179.1" transform="rotate(-90 291.7 179.1)">VIN_BUCK</text>
<text x="133.8" y="182.5">LDO3_EN</text>
<text x="167.6" y="182.5">LDO3_ADJ</text>
<text x="192.7" y="196" transform="rotate(-90 192.7 196)">LDO3_ADJ</text>
<text x="182.5" y="200.3" transform="rotate(-90 182.5 200.3)">LDO3_EN</text>
</g>
</svg>
